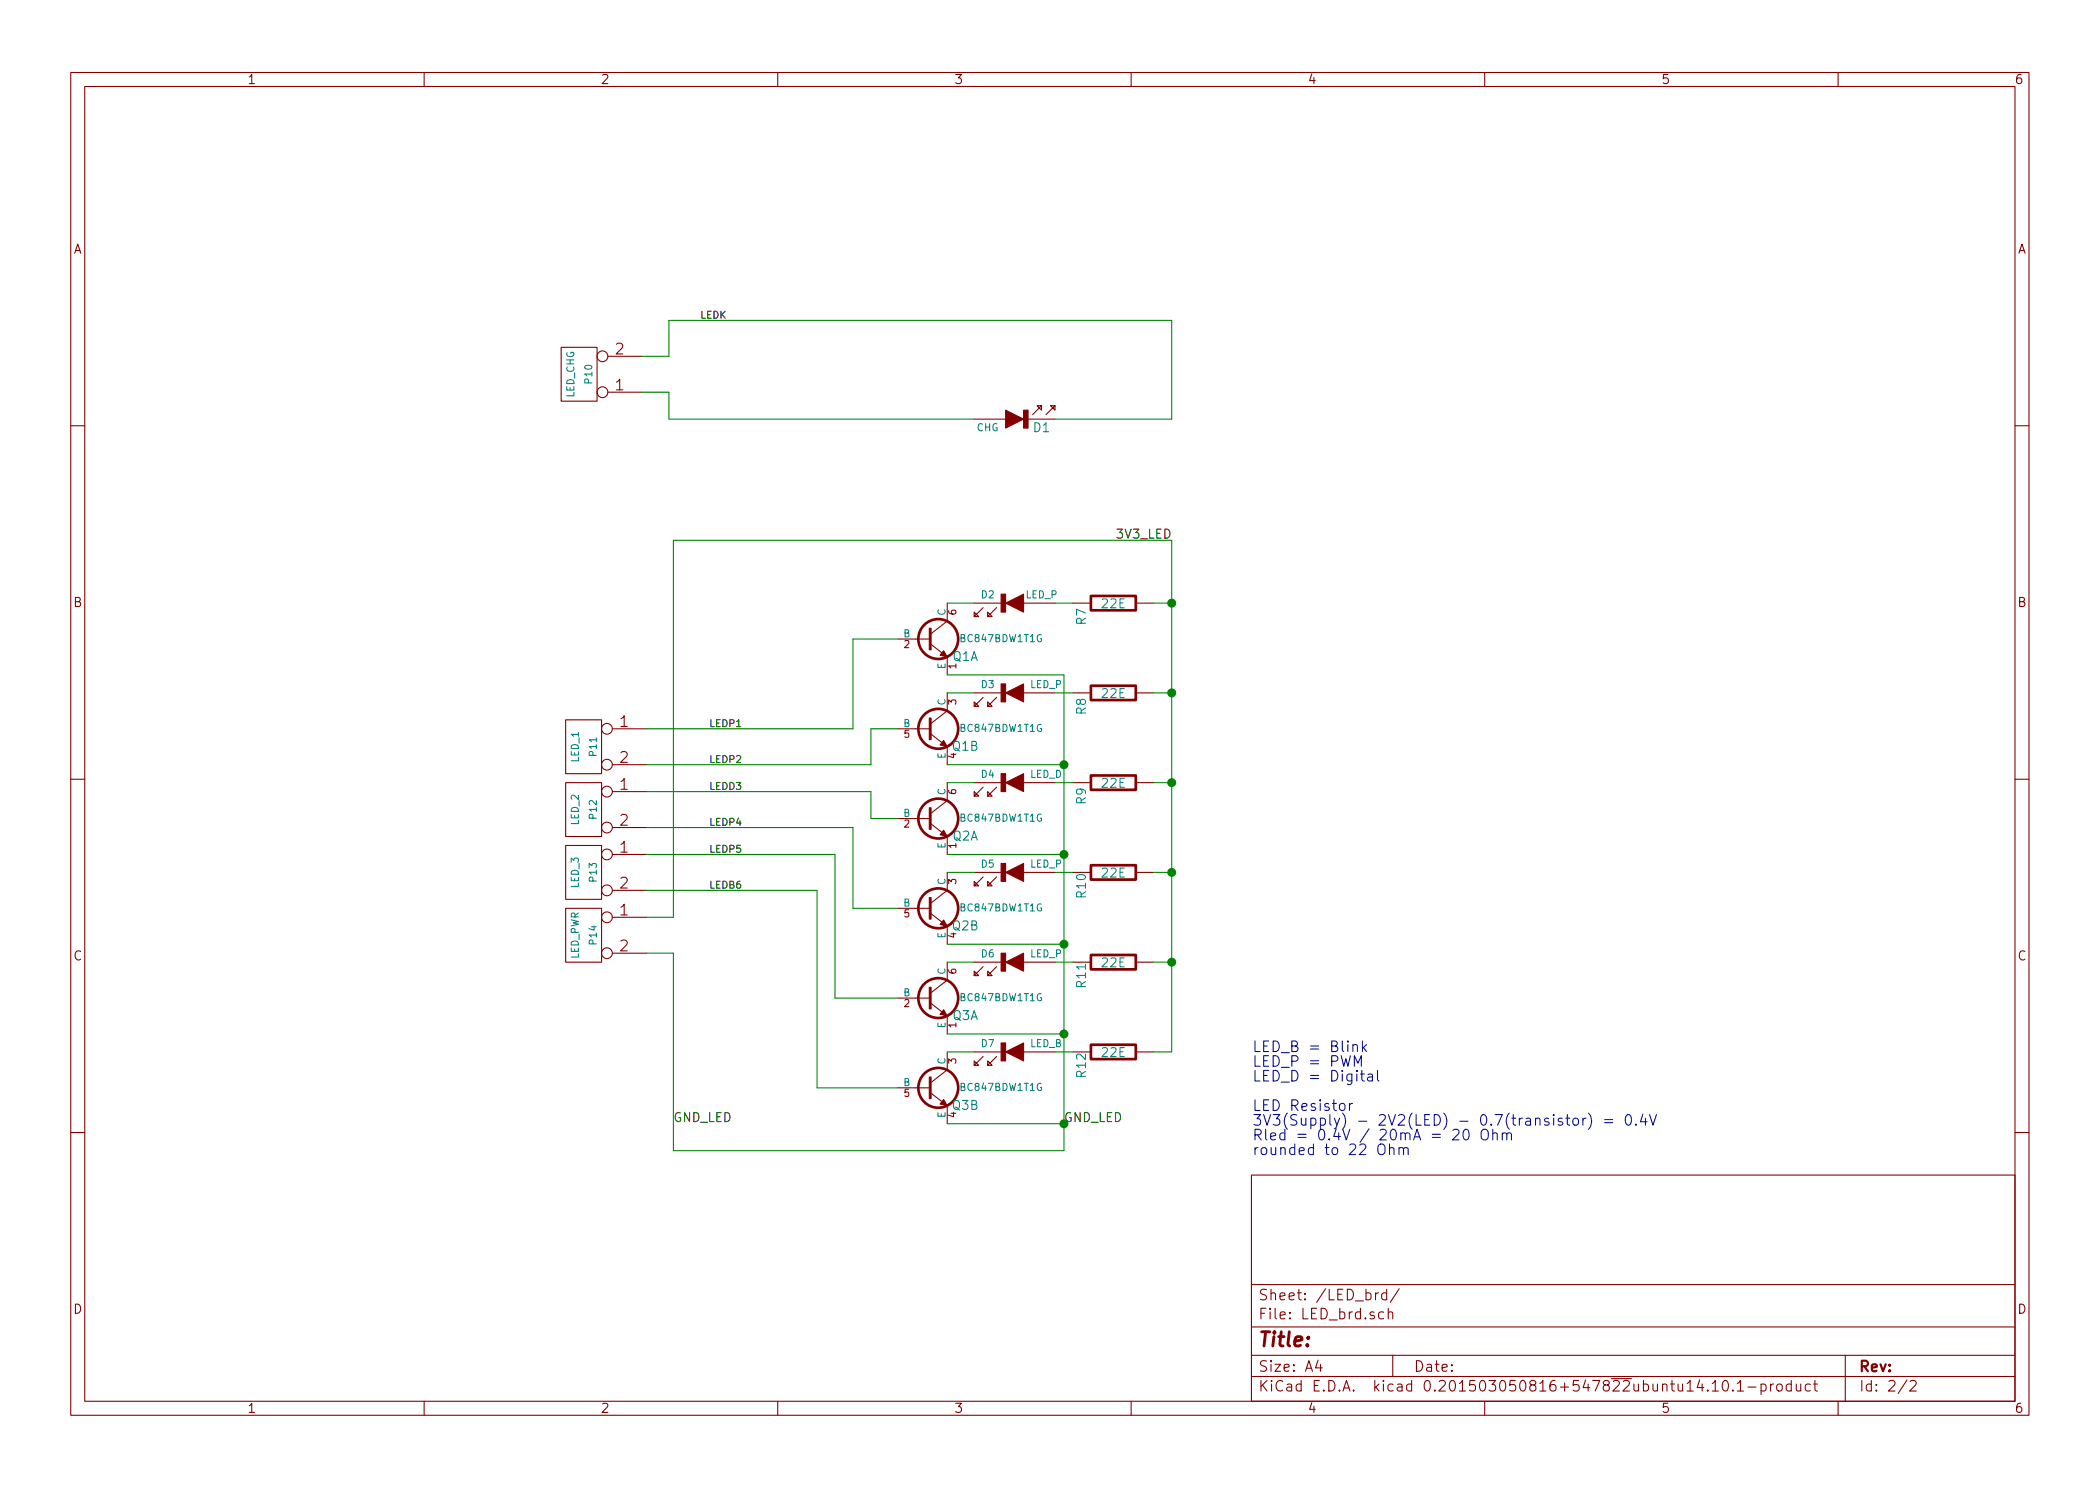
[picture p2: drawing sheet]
<svg xmlns="http://www.w3.org/2000/svg" width="297mm" height="210mm" viewBox="0 0 297 210" stroke-linecap="round" stroke-linejoin="round" font-family="sans-serif">
<g fill="none" stroke="#840000" stroke-width=".15">
<path d="M10 10.3h277v189.9h-277zM12 12.2h273v186.1h-273zM60 10.3v1.9M110 10.3v1.9M160 10.3v1.9M210 10.3v1.9M260 10.3v1.9M79.4 49.1h5.1v7.7h-5.1zM86 55.5h4.8M86 50.4h4.8M137.8 59.3h4.4M145.4 59.3h3.8"/>
<path d="M147.3 57.4h-.6l.6 .6v-.6l-1.3 1.3M149.2 57.4h-.6l.6 .6v-.6l-1.2 1.3M10 60.2h2M285 60.2h2M127 90.4h4.4M131.7 91.2l2.3 1.8v2.5M132.7 90.4h.1M134 85.3v2.6l-2.3 1.8M134 98v2.6l-2.3 1.8M137.8 85.3h3.8M137.8 98h3.8M139.1 86l-1.3 1.2v-.6l.6 .6h-.6"/>
<path d="M139.1 98.7l-1.3 1.2v-.6l.6 .6h-.6M141 86l-1.3 1.2v-.6l.6 .6h-.6M141 98.7l-1.3 1.2v-.6l.6 .6h-.6M144.8 85.3h4.4M144.8 98h4.4M151.8 85.3h2.5M151.8 98h2.5M160.7 85.3h2.5M160.7 98h2.5M10 110.3h2M80 110.7h5.1v7.7h-5.1zM80 119.6h5.1v7.6h-5.1z"/>
<path d="M80 101.8h5.1v7.7h-5.1zM86.6 103.1h4.8M86.6 112h4.8M86.6 117.1h4.8M86.6 108.2h4.8M127 103.1h4.4M127 115.8h4.4M131.7 103.9l2.3 1.8v2.5M131.7 116.6l2.3 1.8v2.5M132.7 103.1h.1M132.7 115.8h.1M134 110.7v2.6l-2.3 1.8"/>
<path d="M137.8 110.7h3.8M139.1 111.4l-1.3 1.2v-.6l.6 .6h-.6M141 111.4l-1.3 1.2v-.6l.6 .6h-.6M144.8 110.7h4.4M151.8 110.7h2.5M160.7 110.7h2.5M285 110.3h2M80 128.5h5.1v7.6h-5.1zM86.6 129.8h4.8M86.6 134.9h4.8M86.6 120.9h4.8M86.6 126h4.8"/>
<path d="M127 128.5h4.4M131.7 129.3l2.3 1.8v2.5M132.7 128.5h.1M134 123.4v2.6l-2.3 1.8M134 136.1v2.6l-2.3 1.8M137.8 123.4h3.8M137.8 136.1h3.8M139.1 124.1l-1.3 1.2v-.6l.6 .6h-.6M139.1 136.8l-1.3 1.2v-.6l.6 .6h-.6M141 124.1l-1.3 1.2v-.6l.6 .6h-.6M141 136.8l-1.3 1.2v-.6l.6 .6h-.6M144.8 123.4h4.4"/>
<path d="M144.8 136.1h4.4M151.8 123.4h2.5M151.8 136.1h2.5M160.7 123.4h2.5M160.7 136.1h2.5M127 141.2h4.4M127 153.9h4.4M131.7 142l2.3 1.8v2.5M131.7 154.7l2.3 1.8v2.5M132.7 141.2h.1M132.7 153.9h.1M134 148.8v2.6l-2.3 1.8"/>
<path d="M137.8 148.8h3.8M139.1 149.5l-1.3 1.2v-.6l.6 .6h-.6M141 149.5l-1.3 1.2v-.6l.6 .6h-.6M144.8 148.8h4.4M151.8 148.8h2.5M160.7 148.8h2.5M10 160.2h2M177 166.3h108v32h-108zM285 160.2h2M60 198.3v1.9M110 198.3v1.9M160 198.3v1.9"/>
<path d="M177 194.8h108M177 191.8h108M177 187.8h108M177 181.8h108M186.4 192.5l-.3 1h.9M186.8 193v1M195 182.9l-.3 .1-.1 .2M195.7 185.7l-.4-.1-.3 .3 .1 .6 .2 .1 .4-.1M196.1 183l-.4-.1-.3 .3 .1 .6 .2 .1 .4-.1M196.1 182.4v1.5M196.4 185.7a.38 .38 0 0 1 .6 .1v.8M196.4 185.1v1.5"/>
<path d="M197 191.8v3M197.9 182.3l-1.3 2M210 198.3v1.9M242.2 195.8l.4-.5v1.5M242.2 196.8h.9M243.8 195.5a.35 .35 0 0 1 .3-.2 .35 .35 0 0 1 .3 .3 .77 .77 0 0 1-.4 1.2 .9 .9 0 0 1-.2-1.3zM245.1 196.7h.1l-.1 .1-.1-.1h.1v.1M245.7 195.8l.5-.5v1.5M245.7 196.8h.9M247.2 196.3h1.2M249.1 195.9a.48 .48 0 0 1 .6 .1l.1 .1-.1 .6a.48 .48 0 0 1-.6 0M249.1 195.8v1.5"/>
<path d="M250.4 195.8v1M250.9 195.8l-.3 .1-.2 .2M251.4 196a.41 .41 0 0 1 .7 .1v.4a.41 .41 0 0 1-.4 .3 .41 .41 0 0 1-.4-.3zM253.4 195.9l-.5-.1-.2 .3v.6l.2 .1 .5-.1M253.4 195.3v1.5M254.1 195.8l.1 .9a.4 .4 0 0 0 .5 0M254.7 195.8v1M256.1 195.9l-.5-.1-.3 .3 .1 .6 .2 .1 .5-.1M256.5 195.8h.6M256.7 195.3v1.3l.2 .2h.2M260 198.3v1.9M261 191.8v6.5"/>
<path d="M269.7 195.2l-1.2 2M270.2 195.5l.2-.2 .5 .1a.37 .37 0 0 1 .1 .6l-.9 .8h.9"/>
<circle cx="85.2" cy="50.4" r=".76"/>
<circle cx="85.2" cy="55.5" r=".76"/>
<circle cx="85.9" cy="117.1" r=".76"/>
<circle cx="85.9" cy="112" r=".76"/>
<circle cx="85.9" cy="108.2" r=".76"/>
<circle cx="85.9" cy="103.1" r=".76"/>
<circle cx="85.9" cy="126" r=".76"/>
<circle cx="85.9" cy="129.8" r=".76"/>
<circle cx="85.9" cy="134.9" r=".76"/>
<circle cx="85.9" cy="120.9" r=".76"/>
</g>
<g fill="#840000" stroke="#840000" stroke-width=".15">
<path d="M141.6 84.1h.6v2.5h-.6z"/>
<path d="M142.2 85.3l2.6-1.2v2.5z"/>
<path d="M141.6 96.8h.6v2.5h-.6z"/>
<path d="M142.2 98l2.6-1.2v2.5z"/>
<path d="M141.6 109.5h.6v2.5h-.6z"/>
<path d="M142.2 110.7l2.6-1.2v2.5z"/>
<path d="M141.6 122.2h.6v2.5h-.6z"/>
<path d="M142.2 123.4l2.6-1.2v2.5z"/>
<path d="M141.6 134.9h.6v2.5h-.6z"/>
<path d="M142.2 136.1l2.6-1.2v2.5z"/>
<path d="M141.6 147.6h.6v2.5h-.6z"/>
<path d="M142.2 148.8l2.6-1.2v2.5z"/>
<path d="M131.4 88.9h.3v3h-.3z"/>
<path d="M133.5 92.1l.5 .9-1-.3z"/>
<path d="M131.4 101.6h.3v3h-.3z"/>
<path d="M133.5 104.8l.5 .9-1-.3z"/>
<path d="M131.4 114.3h.3v3h-.3z"/>
<path d="M133.5 117.5l.5 .9-1-.3z"/>
<path d="M131.4 127h.3v3h-.3z"/>
<path d="M133.5 130.2l.5 .9-1-.3z"/>
<path d="M131.4 139.7h.3v3h-.3z"/>
<path d="M133.5 142.9l.5 .9-1-.3z"/>
<path d="M131.4 152.4h.3v3h-.3z"/>
<path d="M133.5 155.6l.5 .9-1-.3z"/>
<path d="M144.8 58h.6v2.6h-.6z"/>
<path d="M142.2 58l2.6 1.3-2.6 1.3z"/>
</g>
<g fill="none" stroke="#840000" stroke-width=".38">
<path d="M154.3 84.3h6.4v2.1h-6.4zM154.3 97h6.4v2.1h-6.4zM154.3 109.7h6.4v2.1h-6.4zM154.3 122.4h6.4v2.1h-6.4zM154.3 135.1h6.4v2.1h-6.4zM154.3 147.8h6.4v2.1h-6.4z"/>
<circle cx="132.7" cy="90.4" r="2.82"/>
<circle cx="132.7" cy="115.8" r="2.82"/>
<circle cx="132.7" cy="103.1" r="2.82"/>
<circle cx="132.7" cy="128.5" r="2.82"/>
<circle cx="132.7" cy="153.9" r="2.82"/>
<circle cx="132.7" cy="141.2" r="2.82"/>
</g>
<g fill="none" stroke="#008400" stroke-width=".15">
<path d="M90.8 50.4h3.8v-5.1h71.1v14h-16.5M90.8 55.5h3.8v3.8h43.2M127 90.4h-6.4v12.7h-29.2M134 95.5h16.5v67.3h-55.3v-27.9h-3.8M134 98h3.8M134 85.3h3.8M149.2 98h2.6M149.2 85.3h2.6M163.2 98h2.5M163.2 85.3h2.5M91.4 112h31.8v3.8h3.8M91.4 117.1h29.2v11.4h6.4"/>
<path d="M127 103.1h-3.8v5.1h-31.8M134 108.2h16.5M134 110.7h3.8M149.2 110.7h2.6M163.2 110.7h2.5M91.4 120.9h26.7v20.3h8.9M91.4 129.8h3.8v-53.4h70.5v72.4h-2.5M91.4 126h24.2v27.9h11.4M134 120.9h16.5M134 133.6h16.5M134 136.1h3.8M134 123.4h3.8"/>
<path d="M149.2 136.1h2.6M149.2 123.4h2.6M163.2 136.1h2.5M163.2 123.4h2.5M134 159h16.5M134 146.3h16.5M134 148.8h3.8M149.2 148.8h2.6"/>
</g>
<g fill="#008400" stroke="#008400" stroke-width=".25">
<circle cx="150.5" cy="108.2" r=".51"/>
<circle cx="150.5" cy="120.9" r=".51"/>
<circle cx="150.5" cy="133.6" r=".51"/>
<circle cx="150.5" cy="146.3" r=".51"/>
<circle cx="165.7" cy="136.1" r=".51"/>
<circle cx="165.7" cy="123.4" r=".51"/>
<circle cx="165.7" cy="110.7" r=".51"/>
<circle cx="165.7" cy="98" r=".51"/>
<circle cx="165.7" cy="85.3" r=".51"/>
</g>
<g fill="none" stroke="#0000c2" stroke-width=".15">
<path d="M189.5 156.3a.41 .41 0 0 1 .7 .1v.4a.41 .41 0 0 1-.3 .3 .41 .41 0 0 1-.4-.3zM190.9 156.1v1M191.3 156.1l-.3 .1-.1 .2M191.4 147.9a.38 .38 0 0 1 .6 .1v.8M191.6 150.9v-1.5l.5 1 .5-1v1.5M192.4 152h.6M192.6 151.5v1.2l.2 .3h.2M192.7 147.3v1.5M192.9 148.2l.4 .6M193.3 147.8l-.6 .6M193.5 152h.1h.5v1M194.1 152.3l-.5 .1-.2 .2 .1 .3 .1 .1 .5-.1"/>
<path d="M194.8 151.5v1.2l.2 .3M205.5 159.9l.2-.1 .5 .1a.37 .37 0 0 1 .1 .5l-.9 .9h1M207.1 159.9a.35 .35 0 0 1 .3-.1 .35 .35 0 0 1 .3 .3 .77 .77 0 0 1-.4 1.2 .9 .9 0 0 1-.2-1.4zM211.2 159.8v1.5M221.5 158.2h.5M221.7 157.7v1.3l.2 .2h.1M222.6 158.3a.41 .41 0 0 1 .7 .2v.4a.41 .41 0 0 1-.4 .3 .41 .41 0 0 1-.4-.3zM223.9 158.2v1M224.3 158.2l-.2 .1-.2 .2M224.7 157.5a1.71 1.71 0 0 1 0 2.3M227 158.4h1.1M227 158.8h1.1"/>
<path d="M230 157.9a.35 .35 0 0 1 .4-.2 .35 .35 0 0 1 .3 .3 .77 .77 0 0 1-.4 1.2 .9 .9 0 0 1-.3-1.3zM231.4 159.1h.1l-.1 .1-.1-.1h.1v.1M232.4 157.6l-.4 1.1h1M232.7 158.2v1M233.3 157.7l.5 1.5 .5-1.5M195 162.1l.2-.2a.53 .53 0 0 1 .7 .5v.5a.51 .51 0 0 1-.8 .4 1.05 1.05 0 0 1-.1-1.2zM196.5 162.5a.38 .38 0 0 1 .7 .1v.8M196.5 161.9v1.5M197.9 162.5a.38 .38 0 0 1 .6 .1v.8M197.9 162.4v1M198.5 162.6a.36 .36 0 0 1 .4-.2 .36 .36 0 0 1 .3 .2v.8M209.6 160l.3-.2a.53 .53 0 0 1 .6 .5v.5a.51 .51 0 0 1-.8 .4 1.05 1.05 0 0 1-.1-1.2z"/>
<path d="M211.2 160.4a.38 .38 0 0 1 .6 .1v.8M212.5 160.4a.38 .38 0 0 1 .6 .1v.8M212.5 160.3v1M213.1 160.5a.36 .36 0 0 1 .4-.2 .36 .36 0 0 1 .3 .2v.8"/>
</g>
<text font-size="2.8" fill="#840000" x="178" y="190.5">Title:</text>
<g font-size="2.1" fill="#840000">
<text x="87" y="50.2">2</text>
<text x="87" y="55.2">1</text>
<text x="87.7" y="102.9">1</text>
<text x="87.7" y="107.9">2</text>
<text x="87.7" y="111.8">1</text>
<text x="87.7" y="116.8">2</text>
<text x="87.7" y="120.6">1</text>
<text x="87.7" y="125.7">2</text>
<text x="87.7" y="129.5">1</text>
<text x="87.7" y="134.6">2</text>
<text x="178" y="184">Sheet: /LED_brd/</text>
<text x="178" y="186.7">File: LED_brd.sch</text>
<text x="178" y="196.9">KiCad E.D.A. kicad 0.201503050816+547822ubuntu14.10.1-product</text>
<text x="178" y="194.1">Size: A4</text>
<text x="200" y="194.1">Date:</text>
<text x="263" y="194.1">Rev:</text>
<text x="263" y="196.9">Id: 2/2</text>
</g>
<g font-size="2.1" fill="#0000c2">
<text x="177.2" y="148.9">LED_B = Blink</text>
<text x="177.2" y="150.9">LED_P = PWM</text>
<text x="177.2" y="153">LED_D = Digital</text>
<text x="177.2" y="157.2">LED Resistor</text>
<text x="177.2" y="159.3">3V3(Supply) - 2V2(LED) - 0.7(transistor) = 0.4V</text>
<text x="177.2" y="161.4">Rled = 0.4V / 20mA = 20 Ohm</text>
<text x="177.2" y="163.4">rounded to 22 Ohm</text>
</g>
<g font-size="1.8" fill="#840000">
<text x="35" y="11.9">1</text>
<text x="85" y="11.9">2</text>
<text x="135" y="11.9">3</text>
<text x="185" y="11.9">4</text>
<text x="235" y="11.9">5</text>
<text x="285" y="11.9">6</text>
<text x="10.4" y="35.9">A</text>
<text x="285.4" y="35.9">A</text>
<text x="10.4" y="85.9">B</text>
<text x="285.4" y="85.9">B</text>
<text x="10.4" y="135.9">C</text>
<text x="285.4" y="135.9">C</text>
<text x="10.4" y="185.9">D</text>
<text x="285.4" y="185.9">D</text>
<text x="35" y="199.9">1</text>
<text x="85" y="199.9">2</text>
<text x="135" y="199.9">3</text>
<text x="185" y="199.9">4</text>
<text x="235" y="199.9">5</text>
<text x="285" y="199.9">6</text>
</g>
<g font-size="1.8" fill="#008484">
<text x="146.2" y="61.1">D1</text>
<text x="153.6" y="88.4" transform="rotate(-90 153.6 88.4)">R7</text>
<text x="155.9" y="86">22E</text>
<text x="134.7" y="93.5">Q1A</text>
<text x="153.6" y="101.1" transform="rotate(-90 153.6 101.1)">R8</text>
<text x="155.9" y="98.7">22E</text>
<text x="134.7" y="106.2">Q1B</text>
<text x="153.6" y="113.8" transform="rotate(-90 153.6 113.8)">R9</text>
<text x="155.9" y="111.4">22E</text>
<text x="134.7" y="118.9">Q2A</text>
<text x="155.9" y="124.1">22E</text>
<text x="134.7" y="131.6">Q2B</text>
<text x="153.6" y="127" transform="rotate(-90 153.6 127)">R10</text>
<text x="155.9" y="136.8">22E</text>
<text x="153.6" y="139.7" transform="rotate(-90 153.6 139.7)">R11</text>
<text x="134.7" y="144.3">Q3A</text>
<text x="155.9" y="149.5">22E</text>
<text x="153.6" y="152.4" transform="rotate(-90 153.6 152.4)">R12</text>
<text x="134.7" y="157">Q3B</text>
</g>
<g font-size="1.8">
<text x="158.1" y="76.2">3V3_LED</text>
<text x="95.2" y="158.7">GND_LED</text>
<text x="150.5" y="158.7">GND_LED</text>
</g>
<g font-size="1.4">
<text x="99.1" y="45.1">LEDK</text>
<text x="100.3" y="102.9">LEDP1</text>
<text x="100.3" y="107.9">LEDP2</text>
<text x="100.3" y="111.8">LEDD3</text>
<text x="100.3" y="116.8">LEDP4</text>
<text x="100.3" y="120.6">LEDP5</text>
<text x="100.3" y="125.7">LEDB6</text>
</g>
<g font-size="1.4" fill="#008484">
<text x="81.2" y="56.3" transform="rotate(-90 81.2 56.3)">LED_CHG</text>
<text x="83.8" y="54.2" transform="rotate(-90 83.8 54.2)">P10</text>
<text x="138.1" y="61">CHG</text>
<text x="133.7" y="87.1" transform="rotate(-90 133.7 87.1)">C</text>
<text x="138.8" y="84.7">D2</text>
<text x="145" y="84.7">LED_P</text>
<text x="127.8" y="90.2">B</text>
<text x="133.7" y="94.7" transform="rotate(-90 133.7 94.7)">E</text>
<text x="135.9" y="90.9">BC847BDW1T1G</text>
<text x="133.7" y="99.8" transform="rotate(-90 133.7 99.8)">C</text>
<text x="138.8" y="97.4">D3</text>
<text x="145.7" y="97.4">LED_P</text>
<text x="81.9" y="107.8" transform="rotate(-90 81.9 107.8)">LED_1</text>
<text x="84.4" y="106.9" transform="rotate(-90 84.4 106.9)">P11</text>
<text x="127.8" y="102.9">B</text>
<text x="133.7" y="107.4" transform="rotate(-90 133.7 107.4)">E</text>
<text x="135.9" y="103.6">BC847BDW1T1G</text>
<text x="133.7" y="112.5" transform="rotate(-90 133.7 112.5)">C</text>
<text x="138.8" y="110.1">D4</text>
<text x="145.6" y="110.1">LED_D</text>
<text x="81.9" y="116.7" transform="rotate(-90 81.9 116.7)">LED_2</text>
<text x="84.4" y="115.8" transform="rotate(-90 84.4 115.8)">P12</text>
<text x="127.8" y="115.6">B</text>
<text x="135.9" y="116.3">BC847BDW1T1G</text>
<text x="81.9" y="125.6" transform="rotate(-90 81.9 125.6)">LED_3</text>
<text x="84.4" y="124.7" transform="rotate(-90 84.4 124.7)">P13</text>
<text x="133.7" y="125.2" transform="rotate(-90 133.7 125.2)">C</text>
<text x="133.7" y="120.1" transform="rotate(-90 133.7 120.1)">E</text>
<text x="138.8" y="122.8">D5</text>
<text x="145.7" y="122.8">LED_P</text>
<text x="127.8" y="128.3">B</text>
<text x="135.9" y="129">BC847BDW1T1G</text>
<text x="81.9" y="135.8" transform="rotate(-90 81.9 135.8)">LED_PWR</text>
<text x="84.4" y="133.6" transform="rotate(-90 84.4 133.6)">P14</text>
<text x="133.7" y="137.9" transform="rotate(-90 133.7 137.9)">C</text>
<text x="133.7" y="132.8" transform="rotate(-90 133.7 132.8)">E</text>
<text x="138.8" y="135.5">D6</text>
<text x="145.7" y="135.5">LED_P</text>
<text x="127.8" y="141">B</text>
<text x="135.9" y="141.7">BC847BDW1T1G</text>
<text x="133.7" y="145.5" transform="rotate(-90 133.7 145.5)">E</text>
<text x="138.8" y="148.2">D7</text>
<text x="145.6" y="148.2">LED_B</text>
<text x="127.8" y="153.7">B</text>
<text x="133.7" y="150.6" transform="rotate(-90 133.7 150.6)">C</text>
<text x="135.9" y="154.4">BC847BDW1T1G</text>
<text x="133.7" y="158.2" transform="rotate(-90 133.7 158.2)">E</text>
</g>
<g font-size="1.4" fill="#840000">
<text x="135.3" y="87" transform="rotate(-90 135.3 87)">6</text>
<text x="127.9" y="91.7">2</text>
<text x="135.3" y="94.6" transform="rotate(-90 135.3 94.6)">1</text>
<text x="135.3" y="99.7" transform="rotate(-90 135.3 99.7)">3</text>
<text x="127.9" y="104.4">5</text>
<text x="135.3" y="107.3" transform="rotate(-90 135.3 107.3)">4</text>
<text x="135.3" y="112.4" transform="rotate(-90 135.3 112.4)">6</text>
<text x="127.9" y="117.1">2</text>
<text x="135.3" y="125.1" transform="rotate(-90 135.3 125.1)">3</text>
<text x="135.3" y="120" transform="rotate(-90 135.3 120)">1</text>
<text x="127.9" y="129.8">5</text>
<text x="135.3" y="137.8" transform="rotate(-90 135.3 137.8)">6</text>
<text x="135.3" y="132.7" transform="rotate(-90 135.3 132.7)">4</text>
<text x="127.9" y="142.5">2</text>
<text x="135.3" y="145.4" transform="rotate(-90 135.3 145.4)">1</text>
<text x="127.9" y="155.2">5</text>
<text x="135.3" y="150.5" transform="rotate(-90 135.3 150.5)">3</text>
<text x="135.3" y="158.1" transform="rotate(-90 135.3 158.1)">4</text>
</g>
</svg>
